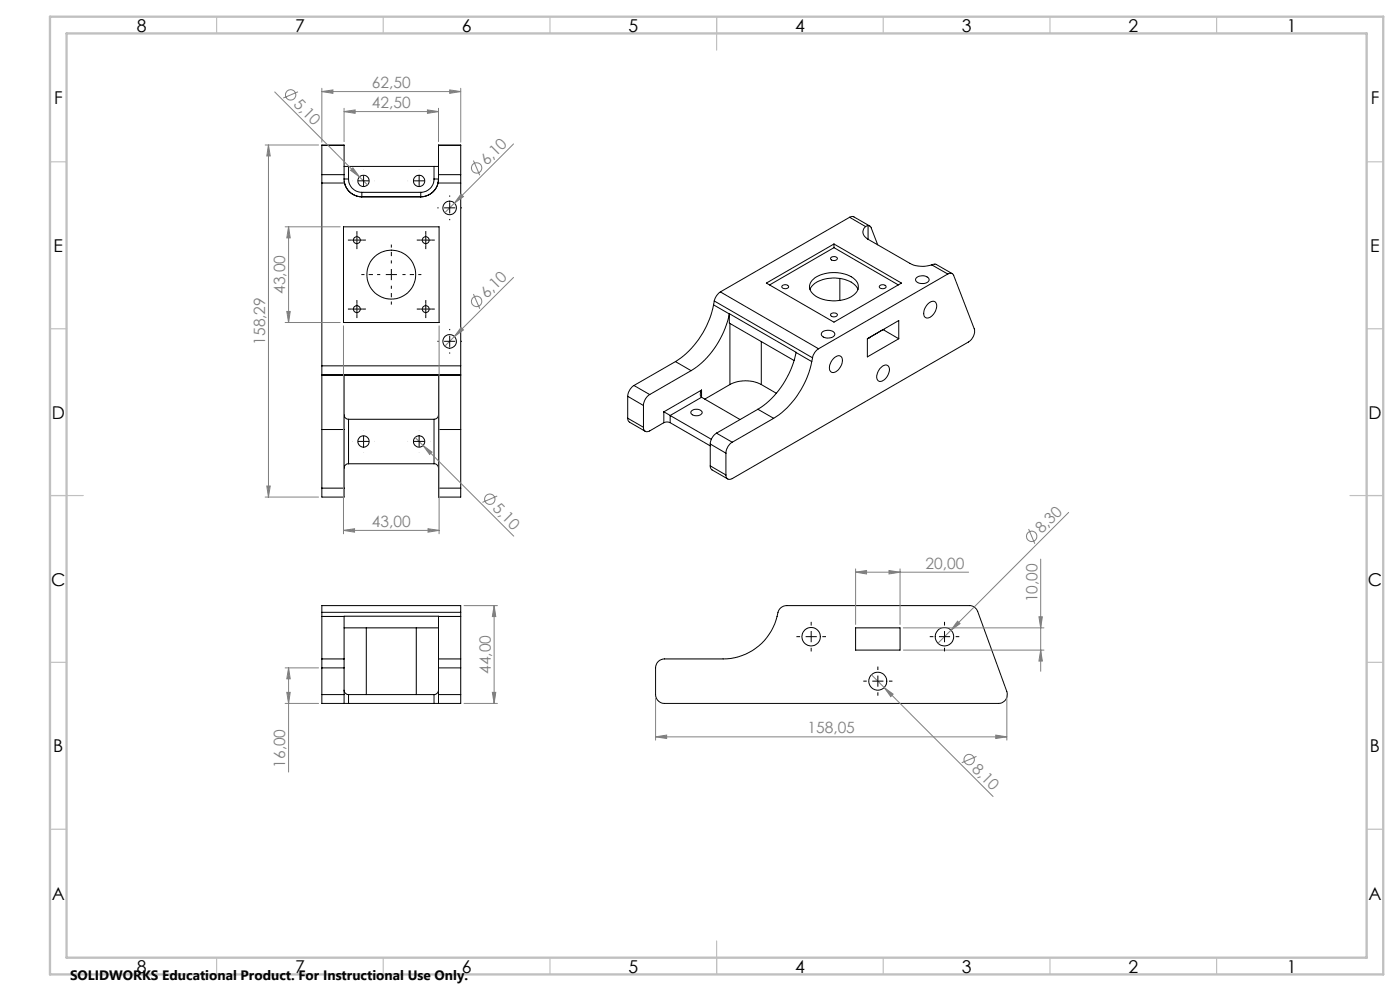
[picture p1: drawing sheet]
<svg xmlns="http://www.w3.org/2000/svg" width="420mm" height="297mm" viewBox="0 0 420 297" stroke-linecap="round" stroke-linejoin="round" font-family="sans-serif">
<g fill="none" stroke="#000" stroke-width=".3">
<path d="M96.6 52.3v2.6M96.6 43.6h6.6M96.6 43.6v8.7M96.6 54.9v54.7M96.6 52.3h6.6M96.6 54.9h6.8M103.2 52.3v1.4M103.2 53.7l.2 1.2M103.2 53.7h1.4M103.2 49.9h1.4M103.2 43.6v8.7M103.3 54.3a5.3 5.3 0 0 0 5.2 4.7"/>
<path d="M103.4 54.9a5.3 5.3 0 0 0 5.1 4.1M104.6 53.7a3.9 3.9 0 0 0 3.9 3.9M104.6 49.9v3.8M104.6 49.9h25.6M108.5 57.6v1.4M108.5 59h17.7M108.5 57.6h17.7M126.2 57.6v1.4M130.2 53.7h1.4M130.2 49.9h1.4M130.2 53.7a3.9 3.9 0 0 1-4 3.9M130.2 49.9v3.8"/>
<path d="M131.4 54.9a5.3 5.3 0 0 1-5.2 4.1M131.4 54.9h6.8M131.6 53.7l-.2 1.2M131.6 52.3v1.4M131.6 53.7a5.3 5.3 0 0 1-5.4 5.3M131.6 43.6h6.6M131.6 43.6v8.7M131.6 52.3h6.6M138.2 52.3v2.6M138.2 43.6v8.7M138.2 54.9v54.7M103 68h28.7v28.7h-28.7z"/>
<path d="M249.3 77.1a1.23 1.23 0 0 1 1.9 .4 1.17 1.17 0 0 1-2 0zM250.2 74.2l-19.3 11.2M250.2 74.2l19.3 11.2M250.2 73.1v1.1M254.9 65.1l.8-.2 .5 .1 4.7 2.7M254.9 65.1l4.8 2.8M254.9 65.1l-38.8 22.4M259.7 67.9a2.22 2.22 0 0 0 .7 3.8M260.4 71.7l12.5 7.2a8.5 8.5 0 0 0 6.6 .5M260.4 67.6l-.7 .3M260.4 67.6l.9 .5 2 5.3M260.4 67.6v4.1"/>
<path d="M279.5 79.4l1.3-.2 4.9 2.8M279.5 79.4l4.8 2.7M214.1 91.4l4.7 2.7a26.6 26.6 0 0 1-11.5 17M214.1 91.4a26.7 26.7 0 0 1-11.5 17M214.3 90.2l29.5 17M214.3 90.2l-.2 1.2M216.1 87.5a4.4 4.4 0 0 0-1.8 2.7M216.1 87.5l29.5 17M219 96.9v18.3M229.9 84.8l20.3-11.7 20.2 11.7-20.2 11.8zM234.6 85.7a1.22 1.22 0 0 1 2 .3 1.2 1.2 0 0 1-2.1-.1zM243 86.7a6.6 6.6 0 0 1 6-3.3 8.5 8.5 0 0 1 8.3 3.1l.1 .2"/>
<path d="M243.7 84a10.4 10.4 0 0 1 13 0 3.1 3.1 0 0 1-1.3 4.9 11 11 0 0 1-11.3-.7 2.75 2.75 0 0 1-.4-4.2zM246.6 99.7a2.63 2.63 0 0 1 3.8 .3 2.03 2.03 0 0 1-2.8 1.2 1.1 1.1 0 0 1-1-1.5zM249.3 94a1.29 1.29 0 0 1 1.9 .4 1.17 1.17 0 0 1-2-.1zM252 83.5v6.5M263.8 85.7a1.19 1.19 0 0 1 2 .3 1.17 1.17 0 0 1-2-.1zM264.9 98.8h.1M264.9 98.8l4.7 2.7M264.9 98.8l-4.7 2.7M275 83.2a2.64 2.64 0 0 1 3.7 .4 1.81 1.81 0 0 1-2.5 1.3 1.12 1.12 0 0 1-1.2-.4 1.12 1.12 0 0 1 0-1.3zM278.4 91.1a1.45 1.45 0 0 1 2.5-.1 3.7 3.7 0 0 1-2.8 4.3 1.94 1.94 0 0 1-.5-3.1zM284.3 82.1a1.13 1.13 0 0 1 1.8 .4l6.2 16.1a3.8 3.8 0 0 1-1.8 3.9l-70.8 40.9a1.17 1.17 0 0 1-1.4 .2 1.17 1.17 0 0 1-.5-1.3M284.3 82.1l-38.7 22.4"/>
<path d="M96.6 109.6v2.7M96.6 112.5v16.2M96.6 112.3v.2M96.6 109.6h41.6M96.6 112.3h41.6M96.6 112.5h41.6M103.2 112.5h.1M103.2 112.5v16.2M131.6 112.5h.1M131.6 112.5v16.2M138.2 109.6v2.7M138.2 112.5v16.2"/>
<path d="M138.2 112.3v.2M188.3 118.8l4.7 2.7M188.3 118.8v6.5M190.2 115.5a4.1 4.1 0 0 0-1.9 3.3M190.2 115.5l4.7 2.7M194.9 118.2a4.1 4.1 0 0 0-1.9 3.3M202.6 108.4l4.7 2.7M202.6 108.4l-12.4 7.1M207.3 111.1l-12.4 7.1M210.5 116.9a1.63 1.63 0 0 0 0 2.2M210.5 116.9l-11.4 6.5M210.5 119.1l-9.5 5.4"/>
<path d="M210.5 119.1l11.5 6.6M210.5 116.9v2.2M219 115.2a10.4 10.4 0 0 1 9.4 0M219 115.2l-7.6 4.4M228.4 115.2l4.5 2.7M228.4 102.4v12.8M238.2 108.1l-19.4-11.3v-2.8l24.7 14.4M238.8 105.6a26.5 26.5 0 0 1-11.4 17.1M243.5 108.4a26.7 26.7 0 0 1-11.4 17M243.8 107.2l-.3 1.2M245.6 104.5a4 4 0 0 0-1.8 2.7M250.1 107.4a1.43 1.43 0 0 1 2.5-.1 3.7 3.7 0 0 1-2.8 4.4 1.94 1.94 0 0 1-.5-3.2z"/>
<path d="M260.2 101.5v5.5l9.4-5.5M260.2 101.5l9.4-5.4v5.4M260.7 101.2h.1M264.3 110.2a1.41 1.41 0 0 1 2-.7 1.41 1.41 0 0 1 .4 2.1 3.2 3.2 0 0 1-3 2.7 2.31 2.31 0 0 1 0-3.4zM96.6 128.7v17.6M96.6 128.7h6.6M103.2 124.3a1.33 1.33 0 0 0 1.4 1.4M103.2 128.7v17.6M104.6 139a1.33 1.33 0 0 0-1.4 1.3M104.6 125.7v13.3M104.6 125.7h25.6M104.6 139h25.6"/>
<path d="M130.2 139a1.33 1.33 0 0 1 1.4 1.3M130.2 125.7v13.3M131.6 124.3a1.33 1.33 0 0 1-1.4 1.4M131.6 128.7v17.6M131.6 128.7h6.6M138.2 128.7v17.6M188.3 125.3l.1 .7 .4 .5 4.8 2.8M188.3 125.3l4.7 2.8M193 121.5v6.6M199.1 126.7l-4.2 2.4a1.15 1.15 0 0 1-1.3 .2 1.15 1.15 0 0 1-.6-1.2M199.1 123.4l1.9 1.1M199.1 126.7l.7-.2 1.2 .2"/>
<path d="M199.1 123.4v3.3M201 124.5l12.4 7.2M201 124.5v2.2M201 126.7l12.1 6.9M207.3 123.3a2.21 2.21 0 0 1 3.3 .2 1.96 1.96 0 0 1-3.3 .5zM213.1 139.6l.4 1.2 4.8 2.7M213.1 133.1l4.7 2.7M213.1 139.6l4.7 2.7M213.1 133.1v6.5M214.9 129.8a4.1 4.1 0 0 0-1.8 3.3M214.9 129.8l4.8 2.7M217.8 135.8v6.5"/>
<path d="M219.7 132.5a4 4 0 0 0-1.9 3.3M227.4 122.7l4.7 2.7M227.4 122.7l-12.5 7.1M232.1 125.4l-12.4 7.1M96.6 146.3v2.7h6.6v-2.7M96.6 146.3h6.6M131.6 146.3v2.7h6.6v-2.7M131.6 146.3h6.6M96.6 197.5v2.7M96.6 184.7v12.8M96.6 183.5v-2h41.6v2M96.6 197.5h6.6"/>
<path d="M96.6 183.5v1.2M96.6 184.7h6.6M96.6 183.5h41.6M103.2 197.5v2.7M103.2 184.7v12.8M103.2 184.7h28.4M103.2 188.2h28.4M109.9 188.2v20M124.9 188.2v20M131.6 197.5v2.7M131.6 184.7v12.8M131.6 197.5h6.6"/>
<path d="M131.6 184.7h6.6M138.2 197.5v2.7M138.2 184.7v12.8M138.2 183.5v1.2M197.3 198.4l.7-.6 1.4-.3h17.5a16.9 16.9 0 0 0 16.6-14.4l.9-1 .7-.5 .9-.1h54.8a2.63 2.63 0 0 1 2.5 1.7l8.7 24.1a2.68 2.68 0 0 1-2.5 3.5h-100.1a2.69 2.69 0 0 1-2.7-2.6v-8l.1-1zM256.7 188.2h13.3v6.6h-13.3zM96.6 208.2v2.6h6.6M96.6 208.2h6.6M96.6 200.2h6.6M96.6 200.2v8M103.2 208.2v2.6M103.2 206.8a1.39 1.39 0 0 0 1.4 1.4"/>
<path d="M103.2 210.8h1.4M103.2 200.2v8M104.6 208.2h25.6M104.6 210.8h25.6M104.6 208.2v2.6M130.2 210.8h1.4M130.2 208.2v2.6M131.6 208.2v2.6M131.6 206.8a1.39 1.39 0 0 1-1.4 1.4M131.6 208.2h6.6M131.6 200.2v8M131.6 200.2h6.6"/>
<path d="M138.2 208.2v2.6h-6.6M138.2 200.2v8"/>
<circle cx="109.1" cy="54.2" r="1.7"/>
<circle cx="125.7" cy="54.2" r="1.7"/>
<circle cx="107" cy="72" r="1.04"/>
<circle cx="127.7" cy="72" r="1.04"/>
<circle cx="134.9" cy="62.3" r="2.03"/>
<circle cx="107.1" cy="92.6" r="1.03"/>
<circle cx="117.4" cy="82.3" r="7.3"/>
<circle cx="127.7" cy="92.6" r="1.03"/>
<circle cx="134.9" cy="102.3" r="2.03"/>
<circle cx="109.1" cy="132.3" r="1.7"/>
<circle cx="125.7" cy="132.3" r="1.7"/>
<circle cx="243.3" cy="190.8" r="2.76"/>
<circle cx="283.3" cy="190.8" r="2.77"/>
<circle cx="263.3" cy="204.1" r="2.7"/>
</g>
<path d="M139.2 181.5h10M148.2 181.5l.5 3.3h-1zM148.2 181.5v29.3M139.2 210.8h10" fill="none" stroke="#808080" stroke-width=".3"/>
<g fill="none" stroke="#c0c0c0" stroke-width=".35">
<path d="M65 5v5M115 5v5M165 5v5M215 5v10M265 5v5M315 5v5M365 5v5M15 48.5h5M410 48.5h5M15 98.5h5M410 98.5h5M15 148.5h10"/>
<path d="M405 148.5h10M15 198.5h5M410 198.5h5M15 248.5h5M410 248.5h5M65 287v5M115 287v5M165 287v5M215 282v10M265 287v5M315 287v5M365 287v5"/>
</g>
<path d="M15 5h400v287h-400zM20 10h390v277h-390z" fill="none" stroke="#c0c0c0" stroke-width=".7"/>
<path d="M148.2 181.5l.5 3.3h-1z" fill="#808080"/>
<path d="M147.7 207.5h1l-.5 3.3z" fill="none" stroke="#808080" stroke-width=".3"/>
<path d="M147.7 207.5h1l-.5 3.3z" fill="#808080"/>
<path d="M85.5 200.2h10.1M85.5 210.8h10.1M86.6 200.2l.5 3.2h-1.1zM86.6 200.2v31.2" fill="none" stroke="#808080" stroke-width=".3"/>
<path d="M86.6 200.2l.5 3.2h-1.1z" fill="#808080"/>
<path d="M86 207.5h1.1l-.5 3.3z" fill="none" stroke="#808080" stroke-width=".3"/>
<path d="M86 207.5h1.1l-.5 3.3z" fill="#808080"/>
<path d="M79.6 43.5h16M80.5 43.5v105.5M79.6 149h16M80 145.7h1.1l-.6 3.3z" fill="none" stroke="#808080" stroke-width=".3"/>
<path d="M80 145.7h1.1l-.6 3.3z" fill="#808080"/>
<path d="M80.5 43.5l.6 3.2h-1.1z" fill="none" stroke="#808080" stroke-width=".3"/>
<path d="M80.5 43.5l.6 3.2h-1.1z" fill="#808080"/>
<path d="M103 97.6v62.4M131.7 97.6v62.4M103 159l3.4-.5v1zM103 159h28.7" fill="none" stroke="#808080" stroke-width=".3"/>
<path d="M103 159l3.4-.5v1z" fill="#808080"/>
<path d="M128.4 158.5l3.3 .5-3.3 .5z" fill="none" stroke="#808080" stroke-width=".3"/>
<path d="M128.4 158.5l3.3 .5-3.3 .5z" fill="#808080"/>
<path d="M85.5 68h16.6M86.6 68l.5 3.3h-1.1zM86.6 68v28.7M85.5 96.7h16.6" fill="none" stroke="#808080" stroke-width=".3"/>
<path d="M86.6 68l.5 3.3h-1.1z" fill="#808080"/>
<path d="M86 93.3h1.1l-.5 3.4z" fill="none" stroke="#808080" stroke-width=".3"/>
<path d="M86 93.3h1.1l-.5 3.4z" fill="#808080"/>
<g fill="none" stroke="#808080" stroke-width=".3">
<path d="M138.3 58.2l.7 .7-2.7 2zM142 48.1l1.9 4.4M154.1 43.1l-20.6 20.6"/>
<circle cx="143" cy="50.3" r="1.56"/>
</g>
<path d="M138.3 58.2l.7 .7-2.7 2z" fill="#808080"/>
<g fill="none" stroke="#808080" stroke-width=".3">
<path d="M138.3 98.2l.7 .7-2.7 2zM142 88.1l1.9 4.4M154.1 83.1l-17.8 17.8M136.3 100.9l-2.8 2.8"/>
<circle cx="143" cy="90.3" r="1.56"/>
</g>
<path d="M138.3 98.2l.7 .7-2.7 2z" fill="#808080"/>
<path d="M96.6 27.4l3.3-.5v1.1zM96.6 26.5v16.1M96.6 27.4h41.6M138.2 26.5v16.1" fill="none" stroke="#808080" stroke-width=".3"/>
<path d="M96.6 27.4l3.3-.5v1.1z" fill="#808080"/>
<path d="M134.9 26.9l3.3 .5-3.3 .6z" fill="none" stroke="#808080" stroke-width=".3"/>
<path d="M134.9 26.9l3.3 .5-3.3 .6z" fill="#808080"/>
<path d="M103.2 33.4l3.3-.5v1.1zM103.2 32.5v9.9M103.2 33.4h28.4M131.6 32.5v9.9" fill="none" stroke="#808080" stroke-width=".3"/>
<path d="M103.2 33.4l3.3-.5v1.1z" fill="#808080"/>
<path d="M128.2 32.9l3.4 .5-3.4 .6z" fill="none" stroke="#808080" stroke-width=".3"/>
<path d="M128.2 32.9l3.4 .5-3.4 .6z" fill="#808080"/>
<g fill="none" stroke="#808080" stroke-width=".3">
<path d="M82.4 27.5l25.4 25.5M89.4 27.5l-4.4 1.9M105.9 50.3l1.9 2.7-2.6-2zM107.8 53l2.4 2.4"/>
<circle cx="87.2" cy="28.4" r="1.56"/>
</g>
<path d="M105.9 50.3l1.9 2.7-2.6-2z" fill="#808080"/>
<g fill="none" stroke="#808080" stroke-width=".3">
<path d="M124.5 131.1l2.4 2.4M126.9 133.5l2.7 2-.7 .7zM126.9 133.5l27.2 27.2M149.2 148.7l-4.5 1.9"/>
<circle cx="146.9" cy="149.6" r="1.55"/>
</g>
<path d="M126.9 133.5l2.7 2-.7 .7z" fill="#808080"/>
<path d="M196.7 209.2v12.6M302 208.2v13.6M196.7 220.8l3.3-.5v1zM196.7 220.8h105.3" fill="none" stroke="#808080" stroke-width=".3"/>
<g fill="none" stroke="#000" stroke-width=".3" stroke-dasharray="15.2 1.3 1.3 1.3" stroke-linecap="butt">
<path d="M109.1 54.2v-1.7M109.1 54.2h-1.7M109.1 54.2v1.7M109.1 54.2h1.6M109.1 50.9v-.1M109.1 57.5v.1M125.7 54.2v-1.7M125.7 54.2h-1.6M125.7 54.2v1.7M125.7 54.2h1.7M125.7 50.9v-.1M125.7 57.5v.1"/>
<path d="M134.9 59v-.4M105.4 72h-1M107.1 72v-1.7M107.1 72h-1.7M107.1 72v1.6M107.1 72h1.6M107.1 70.3v-1M107.1 73.6v1.1M108.7 72h1.1M126.1 72h-1.1M127.7 72v-1.7M127.7 72h-1.6"/>
<path d="M127.7 72v1.6M127.7 72h1.7M127.7 70.3v-1M127.7 73.6v1.1M129.4 72h1M131.6 62.3h-.4M134.9 62.3v-1.7M134.9 62.3h-1.7M134.9 62.3v1.7M134.9 62.3h1.7M134.9 65.6v.4M138.2 62.3h.4"/>
<path d="M105.4 92.6h-1M107.1 92.6v-1.6M107.1 92.6h-1.7M107.1 92.6v1.7M107.1 92.6h1.6M107.1 91v-1.1M107.1 94.3v1M108.7 92.6h1.1M117.4 82.3v-1.7M117.4 82.3h-1.7M117.4 82.3v1.7M117.4 82.3h1.7"/>
<path d="M126.1 92.6h-1.1M127.7 92.6v-1.6M127.7 92.6h-1.6M127.7 92.6v1.7M127.7 92.6h1.7M127.7 91v-1.1M127.7 94.3v1M129.4 92.6h1M134.9 99v-.4M131.6 102.3h-.4M134.9 102.3v-1.7M134.9 102.3h-1.7"/>
<path d="M134.9 102.3v1.7M134.9 102.3h1.7M134.9 105.6v.4M138.2 102.3h.4M109.1 132.3v-1.7M109.1 132.3h-1.7M109.1 132.3v1.7M109.1 132.3h1.6M109.1 129v-.1M109.1 135.6v.1M125.7 132.3v-1.7M125.7 132.3h-1.6"/>
<path d="M125.7 132.3v1.7M125.7 132.3h1.7M125.7 129v-.1M125.7 135.6v.1"/>
</g>
<path d="M117.4 79v-5.7M114.1 82.3h-5.7M117.4 85.6v5.7M120.7 82.3h5.7" fill="none" stroke="#000" stroke-width=".3" stroke-dasharray="15.2 1.3 1.3 1.3" stroke-dashoffset="14.3" stroke-linecap="butt"/>
<path d="M196.7 220.8l3.3-.5v1z" fill="#808080"/>
<path d="M298.7 220.3l3.3 .5-3.3 .5z" fill="none" stroke="#808080" stroke-width=".3"/>
<path d="M298.7 220.3l3.3 .5-3.3 .5z" fill="#808080"/>
<path d="M256.7 171.5l3.3-.5v1zM256.7 170.5v16.6M256.7 171.5h33.9M270 170.5v16.6" fill="none" stroke="#808080" stroke-width=".3"/>
<path d="M256.7 171.5l3.3-.5v1z" fill="#808080"/>
<path d="M266.7 171l3.3 .5-3.3 .5z" fill="none" stroke="#808080" stroke-width=".3"/>
<path d="M266.7 171l3.3 .5-3.3 .5z" fill="#808080"/>
<path d="M312.2 167.6v33.6M271 188.2h42.2M271 194.8h42.2M311.7 184.9h1l-.5 3.3z" fill="none" stroke="#808080" stroke-width=".3"/>
<path d="M311.7 184.9h1l-.5 3.3z" fill="#808080"/>
<path d="M312.2 194.8l.5 3.3h-1z" fill="none" stroke="#808080" stroke-width=".3"/>
<path d="M312.2 194.8l.5 3.3h-1z" fill="#808080"/>
<g fill="none" stroke="#808080" stroke-width=".3">
<path d="M308.6 158.5l1.8 4.4M320.6 153.6l-39.2 39.2M287.3 186.2l.7 .7-2.7 2z"/>
<circle cx="309.5" cy="160.7" r="1.56"/>
</g>
<path d="M287.3 186.2l.7 .7-2.7 2z" fill="#808080"/>
<g fill="none" stroke="#808080" stroke-width=".3">
<path d="M261.4 202.2l3.9 3.9M265.3 206.1l2.6 1.9-.7 .8zM265.3 206.1l32.6 32.6M292.9 226.7l-4.4 1.9"/>
<circle cx="290.7" cy="227.6" r="1.56"/>
</g>
<path d="M265.3 206.1l2.6 1.9-.7 .8z" fill="#808080"/>
<g fill="none" stroke="#000" stroke-width=".3" stroke-dasharray="15.2 1.3 1.3 1.3" stroke-linecap="butt">
<path d="M240 190.8h-1.1M243.4 190.8v-1.7M243.4 190.8h-1.7M243.4 190.8v1.7M243.4 190.8h1.6M243.4 187.5v-1.1M243.4 194.1v1.1M246.7 190.8h1.1M280 190.8h-1.1M283.4 190.8v-1.7M283.4 190.8h-1.7M283.4 190.8v1.7"/>
<path d="M283.4 190.8h1.6M283.4 187.5v-1.1M283.4 194.1v1.1M286.7 190.8h1.1M260 204.1h-1M263.4 204.1v-1.6M263.4 204.1h-1.7M263.4 204.1v1.7M263.4 204.1h1.6M263.4 200.8v-1M263.4 207.5v1M266.7 204.1h1"/>
</g>
<g font-size="5.3">
<text x="41" y="9.5">8</text>
<text x="88.5" y="9.5">7</text>
<text x="138.5" y="9.5">6</text>
<text x="188.5" y="9.5">5</text>
<text x="238.5" y="9.5">4</text>
<text x="288.5" y="9.5">3</text>
<text x="338.5" y="9.5">2</text>
<text x="386" y="9.5">1</text>
<text x="16.2" y="31.2">F</text>
<text x="411.2" y="31.2">F</text>
<text x="16.1" y="75.5">E</text>
<text x="411.1" y="75.5">E</text>
<text x="15.5" y="125.5">D</text>
<text x="410.5" y="125.5">D</text>
<text x="15.4" y="175.5">C</text>
<text x="410.4" y="175.5">C</text>
<text x="16" y="225.5">B</text>
<text x="411" y="225.5">B</text>
<text x="15.5" y="269.7">A</text>
<text x="410.5" y="269.7">A</text>
<text x="41" y="291.5">8</text>
<text x="88.5" y="291.5">7</text>
<text x="138.5" y="291.5">6</text>
<text x="188.5" y="291.5">5</text>
<text x="238.5" y="291.5">4</text>
<text x="288.5" y="291.5">3</text>
<text x="338.5" y="291.5">2</text>
<text x="386" y="291.5">1</text>
</g>
<g font-size="4.7" fill="#808080">
<text x="111.6" y="26.4">62,50</text>
<text x="87.8" y="31.4" transform="rotate(45 87.8 31.4)">5,10</text>
<text x="111.6" y="32.4">42,50</text>
<text x="146" y="49.7" transform="rotate(-45 146 49.7)">6,10</text>
<text x="85.6" y="88.1" transform="rotate(-90 85.6 88.1)">43,00</text>
<text x="146" y="89.7" transform="rotate(-45 146 89.7)">6,10</text>
<text x="79.6" y="103.3" transform="rotate(-90 79.6 103.3)">158,29</text>
<text x="147.6" y="152.6" transform="rotate(45 147.6 152.6)">5,10</text>
<text x="111.6" y="157.9">43,00</text>
<text x="312.5" y="160.1" transform="rotate(-45 312.5 160.1)">8,30</text>
<text x="277.7" y="170.5">20,00</text>
<text x="311.2" y="180.5" transform="rotate(-90 311.2 180.5)">10,00</text>
<text x="147.2" y="202" transform="rotate(-90 147.2 202)">44,00</text>
<text x="242.3" y="219.8">158,05</text>
<text x="85.6" y="230.1" transform="rotate(-90 85.6 230.1)">16,00</text>
<text x="291.4" y="230.7" transform="rotate(45 291.4 230.7)">8,10</text>
</g>
<text font-size="4.1" x="21" y="293.7">SOLIDWORKS Educational Product. For Instructional Use Only.</text>
</svg>
